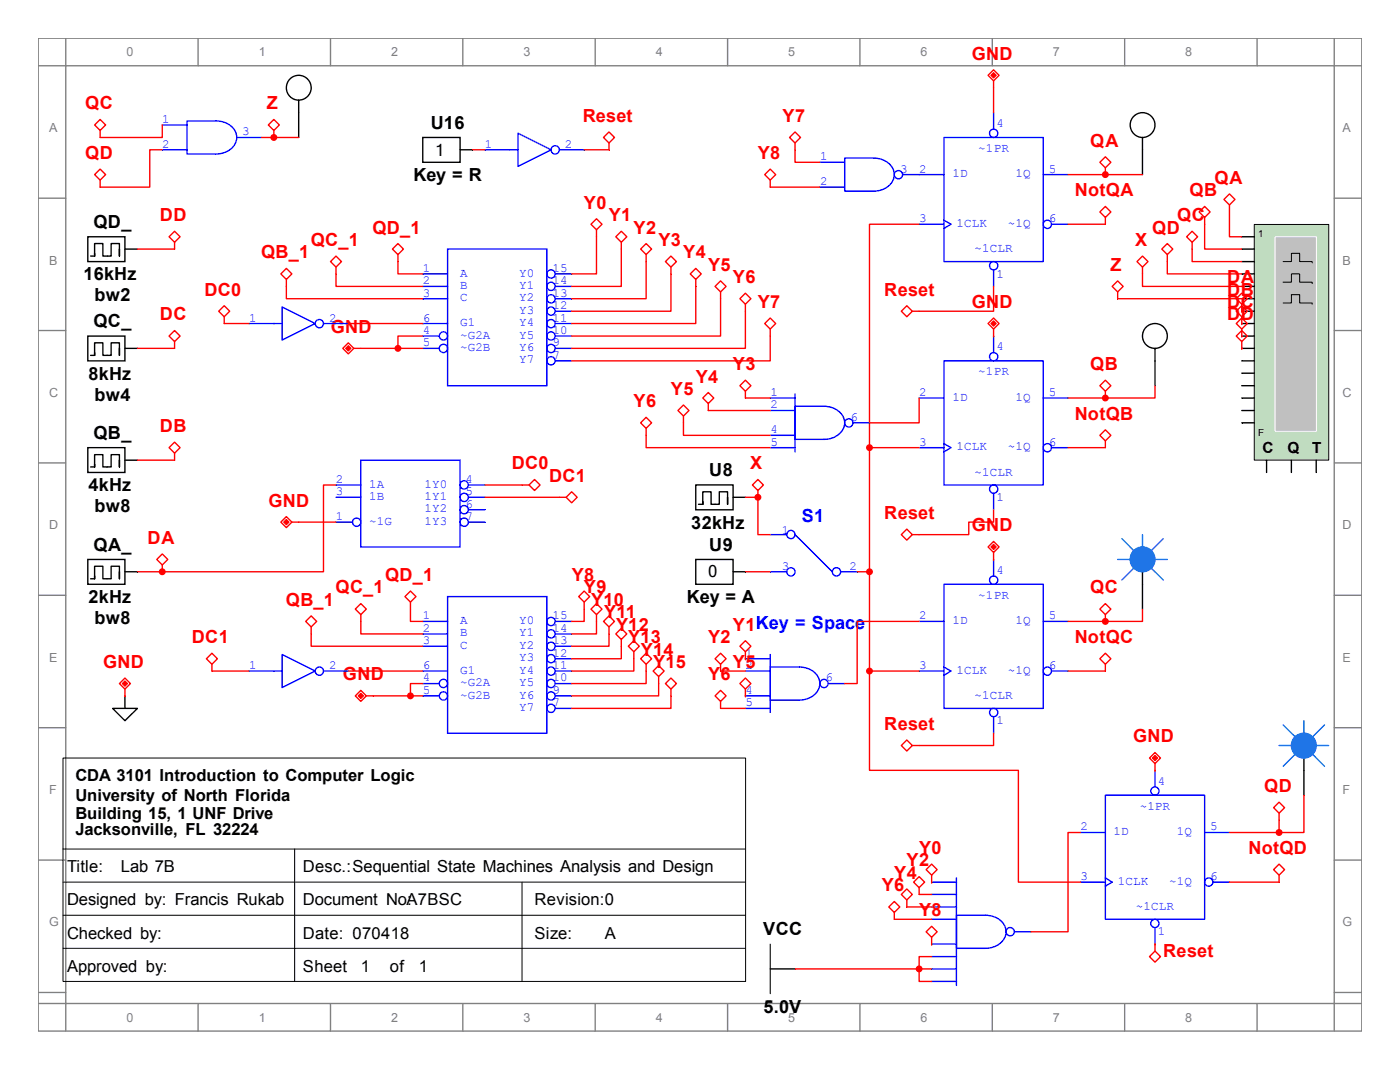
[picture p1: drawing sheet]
<svg xmlns="http://www.w3.org/2000/svg" width="279mm" height="216mm" viewBox="0 0 279 216" stroke-linecap="round" stroke-linejoin="round" font-family="sans-serif">
<g fill="none" stroke="#808080" stroke-width=".28">
<path d="M7.6 7.6h264.2v198.1h-264.2zM7.6 13.1h264.2M13.1 7.6v198.1M39.5 7.6v5.5M66 7.6v5.5M92.4 7.6v5.5M118.8 7.6v5.5M145.2 7.6v5.5M171.6 7.6v5.5M198 7.6v5.5M224.5 7.6v5.5M250.9 7.6v5.5"/>
<path d="M266.3 7.6v198.1M7.6 39.5h5.5M266.3 39.5h5.5M7.6 66h5.5M266.3 66h5.5M7.6 92.4h5.5M266.3 92.4h5.5M7.6 118.8h5.5M266.3 118.8h5.5M7.6 145.2h5.5M266.3 145.2h5.5M7.6 171.6h5.5"/>
<path d="M266.3 171.6h5.5M7.6 198h5.5M266.3 198h5.5M7.6 200.2h264.2M39.5 200.2v5.5M66 200.2v5.5M92.4 200.2v5.5M118.8 200.2v5.5M145.2 200.2v5.5M171.6 200.2v5.5M198 200.2v5.5M224.5 200.2v5.5"/>
<path d="M250.9 200.2v5.5"/>
</g>
<path d="M12.6 151.3h136.2v44.5h-136.2zM12.6 169.4h136.2M12.6 176h136.2M58.8 169.4v26.4M104.2 176v19.8M12.6 182.6h136.2M12.6 189.2h136.2" fill="none" stroke="#000" stroke-width=".2"/>
<path d="M220.6 158.7h19.8v24.7h-19.8z" fill="none" stroke="#00f" stroke-width=".28"/>
<path d="M215.6 166.1h5" fill="none" stroke="#00f" stroke-width=".28"/>
<path d="M240.4 166.1h5" fill="none" stroke="#00f" stroke-width=".28"/>
<g fill="none" stroke="#00f" stroke-width=".28">
<path d="M242.1 176h3.3"/>
<circle cx="241.2" cy="176" r=".83"/>
</g>
<g fill="none" stroke="#00f" stroke-width=".28">
<path d="M230.5 185.1v3.3"/>
<circle cx="230.5" cy="184.3" r=".82"/>
</g>
<path d="M215.6 176h5M220.6 175.2l1.4 .8-1.4 .8" fill="none" stroke="#00f" stroke-width=".28"/>
<g fill="none" stroke="#00f" stroke-width=".28">
<path d="M188.4 116.6h19.8v24.8h-19.8zM230.5 153.7v3.3"/>
<circle cx="230.5" cy="157.8" r=".82"/>
</g>
<path d="M183.4 124h5" fill="none" stroke="#00f" stroke-width=".28"/>
<path d="M208.2 124h4.9" fill="none" stroke="#00f" stroke-width=".28"/>
<g fill="none" stroke="#00f" stroke-width=".28">
<path d="M209.8 133.9h3.3"/>
<circle cx="209" cy="133.9" r=".82"/>
</g>
<g fill="none" stroke="#00f" stroke-width=".28">
<path d="M198.3 143v3.3"/>
<circle cx="198.3" cy="142.2" r=".83"/>
</g>
<path d="M183.4 133.9h5M188.4 133.1l1.4 .8-1.4 .8" fill="none" stroke="#00f" stroke-width=".28"/>
<g fill="none" stroke="#00f" stroke-width=".28">
<path d="M188.4 72h19.8v24.8h-19.8zM198.3 111.6v3.3"/>
<circle cx="198.3" cy="115.8" r=".83"/>
</g>
<path d="M183.4 79.4h5" fill="none" stroke="#00f" stroke-width=".28"/>
<path d="M208.2 79.4h4.9" fill="none" stroke="#00f" stroke-width=".28"/>
<g fill="none" stroke="#00f" stroke-width=".28">
<path d="M209.8 89.3h3.3"/>
<circle cx="209" cy="89.3" r=".82"/>
</g>
<g fill="none" stroke="#00f" stroke-width=".28">
<path d="M198.3 98.4v3.3"/>
<circle cx="198.3" cy="97.6" r=".83"/>
</g>
<path d="M183.4 89.3h5M188.4 88.5l1.4 .8-1.4 .9" fill="none" stroke="#00f" stroke-width=".28"/>
<g fill="none" stroke="#00f" stroke-width=".28">
<path d="M188.4 27.4h19.8v24.8h-19.8zM198.3 67.1v3.3"/>
<circle cx="198.3" cy="71.2" r=".83"/>
</g>
<path d="M183.4 34.8h5" fill="none" stroke="#00f" stroke-width=".28"/>
<path d="M208.2 34.8h4.9" fill="none" stroke="#00f" stroke-width=".28"/>
<g fill="none" stroke="#00f" stroke-width=".28">
<path d="M209.8 44.7h3.3"/>
<circle cx="209" cy="44.8" r=".82"/>
</g>
<g fill="none" stroke="#00f" stroke-width=".28">
<path d="M198.3 53.8v3.3"/>
<circle cx="198.3" cy="53" r=".83"/>
</g>
<path d="M183.4 44.7h5M188.4 43.9l1.4 .8-1.4 .9" fill="none" stroke="#00f" stroke-width=".28"/>
<g fill="none" stroke="#00f" stroke-width=".28">
<path d="M198.3 22.5v3.3"/>
<circle cx="198.3" cy="26.6" r=".83"/>
</g>
<g fill="none" stroke="#000" stroke-width=".28">
<path d="M228 27.4v7.4M230.5 69.5v7.5M228 114.1v2.5"/>
<circle cx="228" cy="24.9" r="2.48"/>
<circle cx="230.5" cy="67" r="2.48"/>
</g>
<path d="M223.1 111.6h2.5M223.9 107.5l2.5 2.5M226.4 113.3l-2.5 2.4M228 106.7v2.4M229.7 113.3l2.5 2.4M230.5 111.6h2.5M232.2 107.5l-2.5 2.5" fill="none" stroke="#0080ff" stroke-width=".28"/>
<circle cx="228" cy="111.6" r="2.48" fill="#0080ff"/>
<g fill="none" stroke="#0080ff" stroke-width=".28">
<path d="M255.3 148.8h2.4M256.1 144.7l2.5 2.4M258.6 150.4l-2.5 2.5M260.2 143.8v2.5M261.9 150.4l2.4 2.5M262.7 148.8h2.5M264.3 144.7l-2.4 2.4"/>
<circle cx="228" cy="111.6" r="2.48"/>
</g>
<path d="M228 116.6v4.9M260.2 151.3v2.4" fill="none" stroke="#000" stroke-width=".28"/>
<circle cx="260.2" cy="148.8" r="2.47" fill="#0080ff"/>
<circle cx="260.2" cy="148.8" r="2.47" fill="none" stroke="#0080ff" stroke-width=".28"/>
<path d="M260.2 153.7v5" fill="none" stroke="#000" stroke-width=".28"/>
<circle cx="220.6" cy="34.8" r=".55" fill="#f00"/>
<g fill="none" stroke="#f00" stroke-width=".28">
<path d="M213.1 34.8h14.9M219.5 32.4l1.1-1.1 1.1 1.1-1.1 1.1z"/>
<circle cx="220.6" cy="34.8" r=".55"/>
</g>
<path d="M220.6 34.8h.1M220.6 33.5v1.3" fill="none" stroke="#f00" stroke-width=".28"/>
<circle cx="220.6" cy="79.4" r=".55" fill="#f00"/>
<g fill="none" stroke="#f00" stroke-width=".28">
<path d="M219.5 77l1.1-1.1 1.1 1.1-1.1 1.1zM230.5 77v2.4h-17.4"/>
<circle cx="220.6" cy="79.4" r=".55"/>
</g>
<path d="M220.6 79.4h.1M220.6 78.1v1.3" fill="none" stroke="#f00" stroke-width=".28"/>
<circle cx="220.6" cy="124" r=".55" fill="#f00"/>
<g fill="none" stroke="#f00" stroke-width=".28">
<path d="M219.5 121.5l1.1-1.1 1.1 1.1-1.1 1.1zM228 121.5v2.5h-14.9"/>
<circle cx="220.6" cy="124" r=".55"/>
</g>
<path d="M220.6 124h.1M220.6 122.6v1.4M254.2 161.2l1.1-1.1 1.1 1.1-1.1 1.1z" fill="none" stroke="#f00" stroke-width=".28"/>
<path d="M23.8 136.4l1.1-1.1 1.1 1.1-1.1 1.1zM255.3 162.3v1.3" fill="none" stroke="#f00" stroke-width=".28"/>
<path d="M24.9 138.9v2.5M22.5 141.4h4.9l-2.5 2.4z" fill="none" stroke="#000" stroke-width=".28"/>
<path d="M24.4 136.4l.5-.6 .6 .6-.6 .5z" fill-rule="evenodd" fill="#f00"/>
<path d="M24.4 136.4l.5-.6 .6 .6-.6 .5z" fill="none" stroke="#f00" stroke-width=".2"/>
<path d="M24.9 138.9h.1M24.9 137.5v1.4M181 147.7l1.1 1.1-1.1 1.1-1.1-1.1z" fill="none" stroke="#f00" stroke-width=".28"/>
<path d="M181 105.6l1.1 1.1-1.1 1.1-1.1-1.1zM182.1 148.8h1.3" fill="none" stroke="#f00" stroke-width=".28"/>
<path d="M182.1 106.7h1.3M229.4 190.9l1.1-1.1 1.1 1.1-1.1 1.1z" fill="none" stroke="#f00" stroke-width=".28"/>
<path d="M181 61l1.1 1.1-1.1 1.1-1.1-1.1zM230.5 188.4h.1M230.5 188.4v1.4" fill="none" stroke="#f00" stroke-width=".28"/>
<path d="M197.2 15l1.1-1.1 1.1 1.1-1.1 1.1zM182.1 62.1h1.3" fill="none" stroke="#f00" stroke-width=".28"/>
<path d="M197.7 15l.6-.5 .5 .5-.5 .6z" fill-rule="evenodd" fill="#f00"/>
<path d="M197.7 15l.6-.5 .5 .5-.5 .6z" fill="none" stroke="#f00" stroke-width=".2"/>
<path d="M198.3 16.1v6.4M219.5 42.3l1.1-1.1 1.1 1.1-1.1 1.1z" fill="none" stroke="#f00" stroke-width=".28"/>
<path d="M220.6 43.4v1.3h-7.5M219.5 86.9l1.1-1.1 1.1 1.1-1.1 1.1z" fill="none" stroke="#f00" stroke-width=".28"/>
<path d="M220.6 88v1.3h-7.5M219.5 131.4l1.1-1.1 1.1 1.1-1.1 1.1z" fill="none" stroke="#f00" stroke-width=".28"/>
<path d="M220.6 132.5v1.4h-7.5M254.2 173.5l1.1-1.1 1.1 1.1-1.1 1.1z" fill="none" stroke="#f00" stroke-width=".28"/>
<path d="M255.3 174.6v1.4h-9.9" fill="none" stroke="#f00" stroke-width=".28"/>
<path d="M138.9 96.8h7.4v4.9h-7.4zM145.2 99.2v1.4v-2.5h-1.6v2.5h-1.7v-2.5h-1.6v2.5v-.5M146.3 99.2h2.5M139.4 100.6h.9" fill="none" stroke="#000" stroke-width=".28"/>
<path d="M158.7 106.7l7.4 7.4" fill="none" stroke="#00f" stroke-width=".28"/>
<g fill="none" stroke="#00f" stroke-width=".28">
<path d="M153.7 114.1h3.3"/>
<circle cx="157.8" cy="114.1" r=".82"/>
</g>
<g fill="none" stroke="#00f" stroke-width=".28">
<path d="M153.7 106.7h3.3"/>
<circle cx="157.8" cy="106.7" r=".82"/>
</g>
<g fill="none" stroke="#00f" stroke-width=".28">
<path d="M167.8 114.1h3.3"/>
<circle cx="166.9" cy="114.1" r=".83"/>
</g>
<path d="M138.9 111.6h7.4v5h-7.4zM146.3 114.1h2.5" fill="none" stroke="#000" stroke-width=".28"/>
<path d="M148.8 114.1h4.9" fill="none" stroke="#f00" stroke-width=".28"/>
<circle cx="173.5" cy="89.3" r=".55" fill="#f00"/>
<g fill="none" stroke="#f00" stroke-width=".28">
<path d="M18.9 24.9l1.1-1.1 1.1 1.1-1.1 1.1zM183.4 44.7h-9.9v44.6h9.9"/>
<circle cx="173.5" cy="89.3" r=".55"/>
</g>
<path d="M18.9 34.8l1.1-1.1 1.1 1.1-1.1 1.1zM20 26v1.4" fill="none" stroke="#f00" stroke-width=".28"/>
<path d="M20 35.9v1.4" fill="none" stroke="#f00" stroke-width=".28"/>
<path d="M37.3 24.1h5.8a3.8 3.8 0 0 1 4.1 3.3 3.8 3.8 0 0 1-4.1 3.3h-5.8z" fill="none" stroke="#00f" stroke-width=".28"/>
<path d="M32.4 24.9h4.9" fill="none" stroke="#00f" stroke-width=".28"/>
<path d="M32.4 29.9h4.9" fill="none" stroke="#00f" stroke-width=".28"/>
<path d="M47.2 27.4h5" fill="none" stroke="#00f" stroke-width=".28"/>
<path d="M32.4 24.9v2.5h-12.4M32.4 29.9h-2.5v7.4h-9.9" fill="none" stroke="#f00" stroke-width=".28"/>
<g fill="none" stroke="#000" stroke-width=".28">
<path d="M59.6 20v7.4"/>
<circle cx="59.6" cy="17.5" r="2.48"/>
</g>
<path d="M250.4 44.8h14.8v47h-14.8z" fill="#c0dcc0"/>
<path d="M250.3 44.8h14.9v47h-14.9z" fill="none" stroke="#000" stroke-width=".2"/>
<path d="M254.5 47.3h8.2v38.8h-8.2z" fill="#c0c0c0"/>
<path d="M254.5 47.2h8.2v38.9h-8.2z" fill="none" stroke="#fff" stroke-width=".2"/>
<path d="M256.1 52.2h1.6v-1.7h1.7v1.7h2.5v.3M256.1 56.3h1.6v-1.6h1.7v1.6h2.5v.3M256.1 60.5h1.6v-1.7h1.7v1.7h2.5v.2" fill="none" stroke="#000" stroke-width=".2"/>
<g fill="none" stroke="#000" stroke-width=".28">
<path d="M247.8 47.2h2.5M247.8 49.7h2.5M247.8 52.2h2.5M247.8 54.7h2.5M247.8 57.1h2.5M247.8 59.6h2.5M247.8 62.1h2.5M247.8 64.6h2.5M247.8 67.1h2.5M247.8 69.5h2.5M247.8 72h2.5M247.8 74.5h2.5"/>
<path d="M247.8 77h2.5M247.8 79.4h2.5M247.8 81.9h2.5M247.8 84.4h2.5M252.8 91.8v2.5M257.7 91.8v2.5M262.7 91.8v2.5"/>
</g>
<circle cx="151.3" cy="99.2" r=".55" fill="#f00"/>
<g fill="none" stroke="#f00" stroke-width=".28">
<path d="M148.8 99.2h2.5v7.5h2.4M150.2 96.8l1.1-1.1 1.1 1.1-1.1 1.1z"/>
<circle cx="151.3" cy="99.2" r=".55"/>
</g>
<path d="M244.3 39.8l1.1-1.1 1.1 1.1-1.1 1.1zM151.3 99.2h.1M151.3 97.9v1.3" fill="none" stroke="#f00" stroke-width=".28"/>
<path d="M239.3 42.3l1.1-1.1 1.1 1.1-1.1 1.1zM245.4 40.9v6.3h2.4" fill="none" stroke="#f00" stroke-width=".28"/>
<path d="M236.8 47.2l1.1-1.1 1.1 1.1-1.1 1.1zM240.4 43.4v1.3" fill="none" stroke="#f00" stroke-width=".28"/>
<path d="M231.9 49.7l1.1-1.1 1.1 1.1-1.1 1.1zM237.9 48.3v1.4" fill="none" stroke="#f00" stroke-width=".28"/>
<path d="M226.9 52.2l1.1-1.1 1.1 1.1-1.1 1.1zM233 50.8v1.4" fill="none" stroke="#f00" stroke-width=".28"/>
<path d="M228 53.3v3.8h19.8M233 52.2v2.5h14.8M237.9 49.7v2.5h9.9M240.4 44.7v5h7.4" fill="none" stroke="#f00" stroke-width=".28"/>
<circle cx="54.7" cy="27.4" r=".55" fill="#f00"/>
<g fill="none" stroke="#f00" stroke-width=".28">
<path d="M52.2 27.4h7.4M53.6 24.9l1.1-1.1 1.1 1.1-1.1 1.1z"/>
<circle cx="54.7" cy="27.4" r=".55"/>
</g>
<path d="M54.7 27.4h.1M54.7 26v1.4M222 57.1l1.1-1.1 1.1 1.1-1.1 1.2z" fill="none" stroke="#f00" stroke-width=".28"/>
<path d="M223.1 58.3v1.3h24.7" fill="none" stroke="#f00" stroke-width=".28"/>
<path d="M72 91.8h19.8v17.3h-19.8z" fill="none" stroke="#00f" stroke-width=".28"/>
<g fill="none" stroke="#00f" stroke-width=".28">
<path d="M93.5 96.8h3.3"/>
<circle cx="92.6" cy="96.8" r=".83"/>
</g>
<g fill="none" stroke="#00f" stroke-width=".28">
<path d="M93.5 99.2h3.3"/>
<circle cx="92.6" cy="99.2" r=".83"/>
</g>
<g fill="none" stroke="#00f" stroke-width=".28">
<path d="M93.5 101.7h3.3"/>
<circle cx="92.6" cy="101.7" r=".83"/>
</g>
<g fill="none" stroke="#00f" stroke-width=".28">
<path d="M93.5 104.2h3.3"/>
<circle cx="92.6" cy="104.2" r=".83"/>
</g>
<path d="M67.1 96.8h4.9" fill="none" stroke="#00f" stroke-width=".28"/>
<path d="M67.1 99.2h4.9" fill="none" stroke="#00f" stroke-width=".28"/>
<g fill="none" stroke="#00f" stroke-width=".28">
<path d="M89.3 49.7h19.8v27.3h-19.8zM67.1 104.2h3.3"/>
<circle cx="71.2" cy="104.2" r=".83"/>
</g>
<g fill="none" stroke="#00f" stroke-width=".28">
<path d="M110.8 54.7h3.3"/>
<circle cx="110" cy="54.7" r=".82"/>
</g>
<g fill="none" stroke="#00f" stroke-width=".28">
<path d="M110.8 57.1h3.3"/>
<circle cx="110" cy="57.1" r=".82"/>
</g>
<g fill="none" stroke="#00f" stroke-width=".28">
<path d="M110.8 59.6h3.3"/>
<circle cx="110" cy="59.6" r=".82"/>
</g>
<g fill="none" stroke="#00f" stroke-width=".28">
<path d="M110.8 62.1h3.3"/>
<circle cx="110" cy="62.1" r=".82"/>
</g>
<g fill="none" stroke="#00f" stroke-width=".28">
<path d="M110.8 64.6h3.3"/>
<circle cx="110" cy="64.6" r=".82"/>
</g>
<g fill="none" stroke="#00f" stroke-width=".28">
<path d="M110.8 67.1h3.3"/>
<circle cx="110" cy="67" r=".82"/>
</g>
<g fill="none" stroke="#00f" stroke-width=".28">
<path d="M110.8 69.5h3.3"/>
<circle cx="110" cy="69.5" r=".82"/>
</g>
<g fill="none" stroke="#00f" stroke-width=".28">
<path d="M110.8 72h3.3"/>
<circle cx="110" cy="72" r=".82"/>
</g>
<path d="M84.4 54.7h4.9" fill="none" stroke="#00f" stroke-width=".28"/>
<path d="M84.4 57.1h4.9" fill="none" stroke="#00f" stroke-width=".28"/>
<path d="M84.4 59.6h4.9" fill="none" stroke="#00f" stroke-width=".28"/>
<path d="M84.4 64.6h4.9" fill="none" stroke="#00f" stroke-width=".28"/>
<g fill="none" stroke="#00f" stroke-width=".28">
<path d="M84.4 67.1h3.3"/>
<circle cx="88.5" cy="67" r=".82"/>
</g>
<g fill="none" stroke="#00f" stroke-width=".28">
<path d="M84.4 69.5h3.3M89.3 119h19.8v27.3h-19.8z"/>
<circle cx="88.5" cy="69.5" r=".82"/>
</g>
<g fill="none" stroke="#00f" stroke-width=".28">
<path d="M110.8 124h3.3"/>
<circle cx="110" cy="124" r=".82"/>
</g>
<g fill="none" stroke="#00f" stroke-width=".28">
<path d="M110.8 126.5h3.3"/>
<circle cx="110" cy="126.5" r=".82"/>
</g>
<g fill="none" stroke="#00f" stroke-width=".28">
<path d="M110.8 128.9h3.3"/>
<circle cx="110" cy="129" r=".82"/>
</g>
<g fill="none" stroke="#00f" stroke-width=".28">
<path d="M110.8 131.4h3.3"/>
<circle cx="110" cy="131.4" r=".82"/>
</g>
<g fill="none" stroke="#00f" stroke-width=".28">
<path d="M110.8 133.9h3.3"/>
<circle cx="110" cy="133.9" r=".82"/>
</g>
<g fill="none" stroke="#00f" stroke-width=".28">
<path d="M110.8 136.4h3.3"/>
<circle cx="110" cy="136.4" r=".82"/>
</g>
<g fill="none" stroke="#00f" stroke-width=".28">
<path d="M110.8 138.9h3.3"/>
<circle cx="110" cy="138.9" r=".82"/>
</g>
<g fill="none" stroke="#00f" stroke-width=".28">
<path d="M110.8 141.4h3.3"/>
<circle cx="110" cy="141.3" r=".82"/>
</g>
<path d="M84.4 124h4.9" fill="none" stroke="#00f" stroke-width=".28"/>
<path d="M84.4 126.5h4.9" fill="none" stroke="#00f" stroke-width=".28"/>
<path d="M84.4 128.9h4.9" fill="none" stroke="#00f" stroke-width=".28"/>
<path d="M84.4 133.9h4.9" fill="none" stroke="#00f" stroke-width=".28"/>
<g fill="none" stroke="#00f" stroke-width=".28">
<path d="M84.4 136.4h3.3"/>
<circle cx="88.5" cy="136.4" r=".82"/>
</g>
<g fill="none" stroke="#00f" stroke-width=".28">
<path d="M84.4 138.9h3.3"/>
<circle cx="88.5" cy="138.9" r=".82"/>
</g>
<path d="M70.9 138.9l1.1-1.1 1.1 1.1-1.1 1.1z" fill="none" stroke="#f00" stroke-width=".28"/>
<path d="M72 138.3l.6 .6-.6 .5-.5-.5z" fill-rule="evenodd" fill="#f00"/>
<path d="M72 138.3l.6 .6-.6 .5-.5-.5z" fill="none" stroke="#f00" stroke-width=".2"/>
<path d="M69.5 68.4l1.1 1.1-1.1 1.1-1.1-1.1zM73.1 138.9h1.4" fill="none" stroke="#f00" stroke-width=".28"/>
<path d="M69.5 69l.6 .5-.6 .6-.5-.6z" fill-rule="evenodd" fill="#f00"/>
<path d="M69.5 69l.6 .5-.6 .6-.5-.6z" fill="none" stroke="#f00" stroke-width=".2"/>
<path d="M70.6 69.5h1.4" fill="none" stroke="#f00" stroke-width=".28"/>
<circle cx="79.4" cy="69.5" r=".55" fill="#f00"/>
<g fill="none" stroke="#f00" stroke-width=".28">
<path d="M120.4 27.4l1.1-1.1 1.1 1.1-1.1 1.1zM72 69.5h12.4M84.4 67.1h-5v2.4"/>
<circle cx="79.4" cy="69.5" r=".55"/>
</g>
<path d="M121.5 28.5v1.4M57.1 103.1l1.2 1.1-1.2 1.1-1.1-1.1z" fill="none" stroke="#f00" stroke-width=".28"/>
<path d="M17.5 47.2h7.4v5h-7.4zM18.1 51.1h.8M23.8 49.7v1.4v-2.5h-1.6v2.5h-1.7v-2.5h-1.6v2.5v-.6M24.9 49.7h2.5M17.5 67.1h7.4v4.9h-7.4zM18.1 70.9h.8M23.8 69.5v1.4v-2.5h-1.6v2.5h-1.7v-2.5h-1.6v2.5v-.5M24.9 69.5h2.5M17.5 89.3h7.4v5h-7.4zM18.1 93.2h.8M23.8 91.8v1.4v-2.5h-1.6v2.5h-1.7v-2.5h-1.6v2.5v-.6M24.9 91.8h2.5" fill="none" stroke="#000" stroke-width=".28"/>
<path d="M57.1 103.6l.6 .6-.6 .5-.5-.5z" fill-rule="evenodd" fill="#f00"/>
<path d="M57.1 103.6l.6 .6-.6 .5-.5-.5z" fill="none" stroke="#f00" stroke-width=".2"/>
<path d="M58.3 104.2h1.3" fill="none" stroke="#f00" stroke-width=".28"/>
<g fill="none" stroke="#00f" stroke-width=".28">
<path d="M54.7 133.9h1.6M56.3 130.6l6.6 3.3-6.6 3.3z"/>
<circle cx="63.7" cy="133.9" r=".82"/>
</g>
<path d="M64.6 133.9h4.9" fill="none" stroke="#00f" stroke-width=".28"/>
<g fill="none" stroke="#00f" stroke-width=".28">
<path d="M54.7 64.6h1.6M56.3 61.3l6.6 3.3-6.6 3.3zM49.7 133.9h5"/>
<circle cx="63.7" cy="64.6" r=".82"/>
</g>
<path d="M64.6 64.6h4.9" fill="none" stroke="#00f" stroke-width=".28"/>
<path d="M49.7 64.6h5" fill="none" stroke="#00f" stroke-width=".28"/>
<path d="M69.5 133.9h14.9" fill="none" stroke="#f00" stroke-width=".28"/>
<circle cx="81.9" cy="138.9" r=".55" fill="#f00"/>
<g fill="none" stroke="#f00" stroke-width=".28">
<path d="M69.5 64.6h14.9M105.6 96.8l1.1-1.1 1.1 1.1-1.1 1.1zM74.5 138.9h9.9M84.4 136.4h-2.5v2.5"/>
<circle cx="81.9" cy="138.9" r=".55"/>
</g>
<path d="M96.8 96.8h8.8M113 99.2l1.1-1.1 1.1 1.1-1.1 1.1z" fill="none" stroke="#f00" stroke-width=".28"/>
<path d="M43.6 62.1l1.1-1.1 1.1 1.1-1.1 1.1zM96.8 99.2h16.2" fill="none" stroke="#f00" stroke-width=".28"/>
<path d="M44.7 63.2v1.4h5M41.2 131.4l1.1-1.1 1.1 1.1-1.1 1.1z" fill="none" stroke="#f00" stroke-width=".28"/>
<path d="M33.7 47.2l1.1-1.1 1.1 1.1-1.1 1.1zM42.3 132.5v1.4h7.4" fill="none" stroke="#f00" stroke-width=".28"/>
<path d="M34.8 48.3v1.4h-7.4M33.7 67.1l1.1-1.1 1.1 1.1-1.1 1.1z" fill="none" stroke="#f00" stroke-width=".28"/>
<path d="M34.8 68.2v1.3h-7.4M33.7 89.3l1.1-1.1 1.1 1.1-1.1 1.1z" fill="none" stroke="#f00" stroke-width=".28"/>
<path d="M78.3 49.7l1.1-1.1 1.1 1.1-1.1 1.1zM34.8 90.4v1.4" fill="none" stroke="#f00" stroke-width=".28"/>
<path d="M66 52.2l1.1-1.1 1.1 1.1-1.1 1.1zM79.4 50.8v3.9h5" fill="none" stroke="#f00" stroke-width=".28"/>
<path d="M56 54.7l1.1-1.1 1.2 1.1-1.2 1.1zM67.1 53.3v3.8h17.3" fill="none" stroke="#f00" stroke-width=".28"/>
<path d="M57.1 55.8v3.8h27.3M80.8 119l1.1-1.1 1.1 1.1-1.1 1.1z" fill="none" stroke="#f00" stroke-width=".28"/>
<path d="M70.9 121.5l1.1-1.1 1.1 1.1-1.1 1.1zM81.9 120.1v1.4" fill="none" stroke="#f00" stroke-width=".28"/>
<path d="M61 124l1.1-1.1 1.1 1.1-1.1 1.1zM72 122.6v1.4" fill="none" stroke="#f00" stroke-width=".28"/>
<path d="M62.1 125.1v3.8h22.3M72 124v2.5h12.4M81.9 121.5v2.5h2.5" fill="none" stroke="#f00" stroke-width=".28"/>
<path d="M168.6 31.5h5.8a3.8 3.8 0 0 1 4.1 3.3 3.8 3.8 0 0 1-4.1 3.3h-5.8z" fill="none" stroke="#00f" stroke-width=".28"/>
<path d="M163.6 32.4h5" fill="none" stroke="#00f" stroke-width=".28"/>
<path d="M163.6 37.3h5" fill="none" stroke="#00f" stroke-width=".28"/>
<g fill="none" stroke="#00f" stroke-width=".28">
<path d="M180.1 34.8h3.3"/>
<circle cx="179.3" cy="34.9" r=".82"/>
</g>
<path d="M115.5 119l1.1-1.1 1.1 1.1-1.1 1.1z" fill="none" stroke="#f00" stroke-width=".28"/>
<path d="M152.6 64.6l1.1-1.1 1.1 1.1-1.1 1.1zM116.6 120.1v3.9h-2.5" fill="none" stroke="#f00" stroke-width=".28"/>
<path d="M157.6 27.4l1.1-1.1 1.1 1.1-1.1 1.1zM153.7 65.7v1.4" fill="none" stroke="#f00" stroke-width=".28"/>
<path d="M152.6 34.8l1.1-1.1 1.1 1.1-1.1 1.1zM158.7 28.5v3.9h4.9" fill="none" stroke="#f00" stroke-width=".28"/>
<path d="M153.7 35.9v1.4h9.9" fill="none" stroke="#f00" stroke-width=".28"/>
<path d="M158.7 78.6v11.6M158.7 81.1h5.8a3.8 3.8 0 0 1 4.1 3.3 3.8 3.8 0 0 1-4.1 3.3h-5.8z" fill="none" stroke="#00f" stroke-width=".28"/>
<path d="M153.7 79.4h5" fill="none" stroke="#00f" stroke-width=".28"/>
<path d="M153.7 81.9h5" fill="none" stroke="#00f" stroke-width=".28"/>
<path d="M153.7 86.9h5" fill="none" stroke="#00f" stroke-width=".28"/>
<path d="M153.7 89.3h5" fill="none" stroke="#00f" stroke-width=".28"/>
<g fill="none" stroke="#00f" stroke-width=".28">
<path d="M170.2 84.4h3.3"/>
<circle cx="169.4" cy="84.4" r=".82"/>
</g>
<path d="M119 43.6l1.1 1.1-1.1 1.1-1.1-1.1zM183.4 79.4v5h-9.9" fill="none" stroke="#f00" stroke-width=".28"/>
<path d="M119 45.8v1.4M122.9 47.2l1.1-1.1 1.1 1.1-1.1 1.1z" fill="none" stroke="#f00" stroke-width=".28"/>
<path d="M124 48.3v1.4M127.8 49.7l1.1-1.1 1.1 1.1-1.1 1.1z" fill="none" stroke="#f00" stroke-width=".28"/>
<path d="M128.9 50.8v1.4M132.8 52.2l1.1-1.1 1.1 1.1-1.1 1.1z" fill="none" stroke="#f00" stroke-width=".28"/>
<path d="M133.9 53.3v1.4M138.9 53.6l1.1 1.1-1.1 1.1-1.1-1.1z" fill="none" stroke="#f00" stroke-width=".28"/>
<path d="M138.9 55.8v1.3M142.7 57.1l1.1-1.1 1.1 1.1-1.1 1.2z" fill="none" stroke="#f00" stroke-width=".28"/>
<path d="M143.8 58.3v1.3M147.7 59.6l1.1-1.1 1.1 1.1-1.1 1.1z" fill="none" stroke="#f00" stroke-width=".28"/>
<path d="M148.8 60.7v1.4" fill="none" stroke="#f00" stroke-width=".28"/>
<circle cx="173.5" cy="114.1" r=".55" fill="#f00"/>
<g fill="none" stroke="#f00" stroke-width=".28">
<path d="M147.7 77l1.1-1.1 1.1 1.1-1.1 1.1zM173.5 89.3v24.8h-2.4"/>
<circle cx="173.5" cy="114.1" r=".55"/>
</g>
<path d="M140.3 79.4l1.1-1.1 1.1 1.1-1.1 1.1zM148.8 78.1v1.3" fill="none" stroke="#f00" stroke-width=".28"/>
<path d="M135.3 81.9l1.1-1.1 1.1 1.1-1.1 1.1zM141.4 80.5v1.4" fill="none" stroke="#f00" stroke-width=".28"/>
<path d="M127.8 84.4l1.1-1.1 1.1 1.1-1.1 1.1zM136.4 83v1.4" fill="none" stroke="#f00" stroke-width=".28"/>
<path d="M148.8 79.4h4.9M128.9 85.5v3.8h24.8M136.4 84.4v2.5h17.3M141.4 81.9h12.3M117.9 121.5l1.1-1.1 1.1 1.1-1.1 1.1z" fill="none" stroke="#f00" stroke-width=".28"/>
<path d="M119 122.6v3.9h-4.9M120.4 124l1.1-1.1 1.1 1.1-1.1 1.1z" fill="none" stroke="#f00" stroke-width=".28"/>
<path d="M121.5 125.1v3.8h-7.4M122.9 126.5l1.1-1.1 1.1 1.1-1.1 1.1z" fill="none" stroke="#f00" stroke-width=".28"/>
<path d="M124 127.6v3.8h-9.9M125.4 128.9l1.1-1.1 1.1 1.1-1.1 1.1z" fill="none" stroke="#f00" stroke-width=".28"/>
<path d="M126.5 130v3.9h-12.4M127.8 131.4l1.1-1.1 1.1 1.1-1.1 1.1z" fill="none" stroke="#f00" stroke-width=".28"/>
<path d="M128.9 132.5v3.9h-14.8M130.3 133.9l1.1-1.1 1.1 1.1-1.1 1.1z" fill="none" stroke="#f00" stroke-width=".28"/>
<path d="M131.4 135v3.9h-17.3M132.8 136.4l1.1-1.1 1.1 1.1-1.1 1.1z" fill="none" stroke="#f00" stroke-width=".28"/>
<path d="M133.9 137.5v3.9h-19.8" fill="none" stroke="#f00" stroke-width=".28"/>
<path d="M153.7 133.1h5.8a3.8 3.8 0 0 1 4.1 3.3 3.8 3.8 0 0 1-4.1 3.3h-5.8zM153.7 130.6v11.6" fill="none" stroke="#00f" stroke-width=".28"/>
<path d="M148.8 131.4h4.9" fill="none" stroke="#00f" stroke-width=".28"/>
<path d="M148.8 133.9h4.9" fill="none" stroke="#00f" stroke-width=".28"/>
<path d="M148.8 138.9h4.9" fill="none" stroke="#00f" stroke-width=".28"/>
<path d="M148.8 141.4h4.9" fill="none" stroke="#00f" stroke-width=".28"/>
<g fill="none" stroke="#00f" stroke-width=".28">
<path d="M165.3 136.4h3.3"/>
<circle cx="164.4" cy="136.4" r=".82"/>
</g>
<path d="M147.7 128.9l1.1-1.1 1.1 1.1-1.1 1.1zM183.4 124h-12.3v12.4h-2.5" fill="none" stroke="#f00" stroke-width=".28"/>
<path d="M142.7 131.4l1.1-1.1 1.1 1.1-1.1 1.1zM148.8 131.4h.1M148.8 130v1.4" fill="none" stroke="#f00" stroke-width=".28"/>
<path d="M143.8 132.5v1.4h5M147.7 136.4l1.1-1.1 1.1 1.1-1.1 1.1z" fill="none" stroke="#f00" stroke-width=".28"/>
<path d="M142.7 138.9l1.1-1.1 1.1 1.1-1.1 1.1zM148.8 138.9h.1M148.8 137.5v1.4" fill="none" stroke="#f00" stroke-width=".28"/>
<path d="M143.8 140v1.4h5" fill="none" stroke="#f00" stroke-width=".28"/>
<circle cx="173.5" cy="133.9" r=".55" fill="#f00"/>
<g fill="none" stroke="#f00" stroke-width=".28">
<path d="M173.5 114.1v19.8M173.5 133.9v19.8h29.7v22.3h12.4M173.5 133.9h9.9"/>
<circle cx="173.5" cy="133.9" r=".55"/>
</g>
<path d="M190.9 175.2v21.4M190.9 182.6h5.7a3.8 3.8 0 0 1 4.2 3.3 3.8 3.8 0 0 1-4.2 3.3h-5.7z" fill="none" stroke="#00f" stroke-width=".28"/>
<path d="M185.9 176h5" fill="none" stroke="#00f" stroke-width=".28"/>
<path d="M185.9 178.5h5" fill="none" stroke="#00f" stroke-width=".28"/>
<path d="M185.9 181h5" fill="none" stroke="#00f" stroke-width=".28"/>
<path d="M185.9 183.4h5" fill="none" stroke="#00f" stroke-width=".28"/>
<g fill="none" stroke="#00f" stroke-width=".28">
<path d="M202.4 185.9h3.3"/>
<circle cx="201.6" cy="185.9" r=".83"/>
</g>
<path d="M185.9 188.4h5" fill="none" stroke="#00f" stroke-width=".28"/>
<path d="M185.9 190.9h5" fill="none" stroke="#00f" stroke-width=".28"/>
<path d="M185.9 193.3h5" fill="none" stroke="#00f" stroke-width=".28"/>
<path d="M185.9 195.8h5" fill="none" stroke="#00f" stroke-width=".28"/>
<path d="M153.7 188.4v9.9" fill="none" stroke="#000" stroke-width=".2"/>
<path d="M153.7 193.3h5" fill="none" stroke="#000" stroke-width=".28"/>
<circle cx="183.4" cy="193.3" r=".55" fill="#f00"/>
<g fill="none" stroke="#f00" stroke-width=".28">
<path d="M184.8 173.5l1.1-1.1 1.1 1.1-1.1 1.1zM158.7 193.3h27.2M185.9 190.9h-2.5v4.9h2.5"/>
<circle cx="183.4" cy="193.3" r=".55"/>
</g>
<path d="M182.3 176l1.1-1.1 1.1 1.1-1.1 1.1zM185.9 176h.1M185.9 174.6v1.4" fill="none" stroke="#f00" stroke-width=".28"/>
<path d="M179.9 178.5l1.1-1.1 1.1 1.1-1.1 1.1zM183.4 177.1v1.4h2.5" fill="none" stroke="#f00" stroke-width=".28"/>
<path d="M181 179.6v1.4h4.9M177.4 181l1.1-1.1 1.1 1.1-1.1 1.1z" fill="none" stroke="#f00" stroke-width=".28"/>
<path d="M178.5 182.1v1.3h7.4M184.8 185.9l1.1-1.1 1.1 1.1-1.1 1.1z" fill="none" stroke="#f00" stroke-width=".28"/>
<g fill="none" stroke="#f00" stroke-width=".28">
<path d="M119 47.2v7.5h-4.9M124 49.7v7.4h-9.9M128.9 52.2v7.4h-14.8M133.9 54.7v7.4h-19.8M138.9 57.1v7.5h-24.8M143.8 59.6v7.5h-29.7M148.8 62.1v7.4h-34.7M153.7 67.1v4.9h-39.6M198.3 146.3v2.5h-14.9M229.4 151.3l1.1-1.1 1.1 1.1-1.1 1.1zM215.6 166.1h-2.5v19.8h-7.4M185.9 188.4h.1"/>
<path d="M185.9 187v1.4"/>
</g>
<path d="M230 151.3l.5-.6 .6 .6-.6 .5z" fill-rule="evenodd" fill="#f00"/>
<path d="M230 151.3l.5-.6 .6 .6-.6 .5z" fill="none" stroke="#f00" stroke-width=".2"/>
<path d="M197.2 109.1l1.1-1.1 1.1 1.1-1.1 1.1zM230.5 153.7h.1M230.5 152.4v1.3" fill="none" stroke="#f00" stroke-width=".28"/>
<path d="M197.7 109.1l.6-.5 .5 .5-.5 .6z" fill-rule="evenodd" fill="#f00"/>
<path d="M197.7 109.1l.6-.5 .5 .5-.5 .6z" fill="none" stroke="#f00" stroke-width=".2"/>
<path d="M198.3 57.1v5h-14.9M197.2 64.6l1.1-1.1 1.1 1.1-1.1 1.1zM198.3 111.6h.1M198.3 101.7v2.5h-5v2.5h-9.9M198.3 110.2v1.4" fill="none" stroke="#f00" stroke-width=".28"/>
<path d="M197.7 64.6l.6-.6 .5 .6-.5 .5z" fill-rule="evenodd" fill="#f00"/>
<path d="M197.7 64.6l.6-.6 .5 .6-.5 .5z" fill="none" stroke="#f00" stroke-width=".2"/>
<path d="M198.3 67.1h.1M198.3 65.7v1.4M59.6 104.2h7.5" fill="none" stroke="#f00" stroke-width=".28"/>
<circle cx="255.3" cy="166.1" r=".56" fill="#f00"/>
<g fill="none" stroke="#f00" stroke-width=".28">
<path d="M27.4 91.8h7.4M260.2 158.7v7.4h-4.9M245.4 166.1h9.9M255.3 163.6v2.5"/>
<circle cx="255.3" cy="166.1" r=".56"/>
</g>
<path d="M17.5 111.6h7.4v5h-7.4zM18.1 115.5h.8M23.8 114.1v1.4v-2.5h-1.6v2.5h-1.7v-2.5h-1.6v2.5v-.6M24.9 114.1h2.5" fill="none" stroke="#000" stroke-width=".28"/>
<circle cx="32.4" cy="114.1" r=".55" fill="#f00"/>
<g fill="none" stroke="#f00" stroke-width=".28">
<path d="M67.1 96.8h-2.5v17.3h-37.2M31.3 111.6l1.1-1.1 1.1 1.1-1.1 1.1z"/>
<circle cx="32.4" cy="114.1" r=".55"/>
</g>
<path d="M32.4 114.1h.1M32.4 112.7v1.4" fill="none" stroke="#f00" stroke-width=".28"/>
<path d="M84.4 27.4h7.4v5h-7.4zM91.8 29.9h2.5" fill="none" stroke="#000" stroke-width=".28"/>
<g fill="none" stroke="#00f" stroke-width=".28">
<path d="M101.7 29.9h1.7M103.4 26.6l6.6 3.3-6.6 3.3z"/>
<circle cx="110.8" cy="29.9" r=".83"/>
</g>
<path d="M111.6 29.9h5" fill="none" stroke="#00f" stroke-width=".28"/>
<path d="M96.8 29.9h4.9" fill="none" stroke="#00f" stroke-width=".28"/>
<path d="M94.3 29.9h2.5M116.6 29.9h4.9M246.7 59.6l1.1-1.1 1.1 1.1-1.1 1.1z" fill="none" stroke="#f00" stroke-width=".28"/>
<path d="M246.7 62.1l1.1-1.1 1.1 1.1-1.1 1.1zM247.8 62.1h.1M247.8 60.7v1.4" fill="none" stroke="#f00" stroke-width=".28"/>
<path d="M246.7 64.6l1.1-1.1 1.1 1.1-1.1 1.1zM247.8 64.6h.1M247.8 63.2v1.4" fill="none" stroke="#f00" stroke-width=".28"/>
<path d="M246.7 67.1l1.1-1.1 1.1 1.1-1.1 1.1zM247.8 67.1h.1M247.8 65.7v1.4" fill="none" stroke="#f00" stroke-width=".28"/>
<path d="M247.8 69.5h.1M247.8 68.2v1.3" fill="none" stroke="#f00" stroke-width=".28"/>
<g font-size="3.6" fill="#f00">
<text x="193.9" y="11.9">GND</text>
<text x="17" y="21.8">QC</text>
<text x="53.3" y="21.8">Z</text>
<text x="116.3" y="24.3">Reset</text>
<text x="156.2" y="24.3">Y7</text>
<text x="217.6" y="29.3">QA</text>
<text x="17" y="31.7">QD</text>
<text x="151.2" y="31.7">Y8</text>
<text x="116.5" y="41.7">Y0</text>
<text x="214.5" y="39.2">NotQA</text>
<text x="237.4" y="39.2">QB</text>
<text x="242.4" y="36.7">QA</text>
<text x="31.9" y="44.1">DD</text>
<text x="74.3" y="46.6">QD_1</text>
<text x="121.5" y="44.1">Y1</text>
<text x="126.5" y="46.6">Y2</text>
<text x="230" y="46.6">QD</text>
<text x="234.9" y="44.1">QC</text>
<text x="52.1" y="51.6">QB_1</text>
<text x="62" y="49.1">QC_1</text>
<text x="131.4" y="49.1">Y3</text>
<text x="136.4" y="51.6">Y4</text>
<text x="226.5" y="49.1">X</text>
<text x="40.8" y="59">DC0</text>
<text x="141.3" y="54">Y5</text>
<text x="146.3" y="56.5">Y6</text>
<text x="176.5" y="59">Reset</text>
<text x="221.7" y="54">Z</text>
<text x="244.9" y="56.5">DA</text>
<text x="244.9" y="59">DB</text>
<text x="31.9" y="63.9">DC</text>
<text x="151.2" y="61.5">Y7</text>
<text x="193.9" y="61.5">GND</text>
<text x="244.9" y="61.5">DC</text>
<text x="244.9" y="63.9">DD</text>
<text x="66" y="66.4">GND</text>
<text x="138.9" y="76.3">Y4</text>
<text x="146.3" y="73.8">Y3</text>
<text x="217.6" y="73.8">QB</text>
<text x="126.5" y="81.3">Y6</text>
<text x="133.9" y="78.8">Y5</text>
<text x="214.5" y="83.7">NotQB</text>
<text x="31.9" y="86.2">DB</text>
<text x="102.2" y="93.6">DC0</text>
<text x="149.7" y="93.6">X</text>
<text x="53.6" y="101.1">GND</text>
<text x="109.6" y="96.1">DC1</text>
<text x="176.5" y="103.5">Reset</text>
<text x="193.9" y="106">GND</text>
<text x="29.5" y="108.5">DA</text>
<text x="67" y="118.4">QC_1</text>
<text x="76.9" y="116">QD_1</text>
<text x="114.1" y="116">Y8</text>
<text x="116.5" y="118.4">Y9</text>
<text x="217.6" y="118.4">QC</text>
<text x="57.1" y="120.9">QB_1</text>
<text x="118" y="120.9">Y10</text>
<text x="120.6" y="123.4">Y11</text>
<text x="122.9" y="125.9">Y12</text>
<text x="146.3" y="125.9">Y1Key = Space</text>
<text x="38.3" y="128.3">DC1</text>
<text x="125.4" y="128.3">Y13</text>
<text x="127.9" y="130.8">Y14</text>
<text x="141.3" y="128.3">Y2</text>
<text x="214.5" y="128.3">NotQC</text>
<text x="20.6" y="133.3">GND</text>
<text x="68.5" y="135.8">GND</text>
<text x="130.3" y="133.3">Y15</text>
<text x="141.3" y="135.8">Y6</text>
<text x="146.3" y="133.3">Y5</text>
<text x="176.5" y="145.7">Reset</text>
<text x="226.1" y="148.1">GND</text>
<text x="252.3" y="158">QD</text>
<text x="180.9" y="172.9">Y2</text>
<text x="183.4" y="170.4">Y0</text>
<text x="249.2" y="170.4">NotQD</text>
<text x="176" y="177.8">Y6</text>
<text x="178.5" y="175.4">Y4</text>
<text x="183.4" y="182.8">Y8</text>
<text x="232.2" y="191.1">Reset</text>
</g>
<g font-size="3.6">
<text x="86" y="25.7">U16</text>
<text x="82.5" y="36.2">Key = R</text>
<text x="18.7" y="45.5">QD_</text>
<text x="16.6" y="56">16kHz</text>
<text x="18.7" y="65.3">QC_</text>
<text x="18.9" y="60.1">bw2</text>
<text x="17.7" y="75.8">8kHz</text>
<text x="18.9" y="79.9">bw4</text>
<text x="18.7" y="87.6">QB_</text>
<text x="141.5" y="95">U8</text>
<text x="17.7" y="98">4kHz</text>
<text x="18.9" y="102.2">bw8</text>
<text x="138" y="105.5">32kHz</text>
<text x="18.7" y="109.9">QA_</text>
<text x="141.5" y="109.9">U9</text>
<text x="17.7" y="120.4">2kHz</text>
<text x="18.9" y="124.5">bw8</text>
<text x="137.1" y="120.4">Key = A</text>
<text x="152.3" y="186.6">VCC</text>
<text x="152.4" y="202.1">5.0V</text>
</g>
<text font-size="3.6" fill="#00f" x="160" y="104.1">S1</text>
<g font-size="3.3">
<text x="86.9" y="31">1</text>
<text x="141.4" y="115.2">0</text>
<text x="15.1" y="155.9">CDA 3101 Introduction to Computer Logic</text>
<text x="15.1" y="159.8">University of North Florida</text>
<text x="15.1" y="163.3">Building 15, 1 UNF Drive</text>
<text x="15.1" y="166.6">Jacksonville, FL 32224</text>
<text x="13.4" y="174.1">Title:</text>
<text x="24.1" y="174.1">Lab 7B</text>
<text x="60.5" y="174.1">Desc.:Sequential State Machines Analysis and Design</text>
<text x="13.4" y="180.7">Designed by: Francis Rukab</text>
<text x="60.5" y="180.7">Document No:A7BSC</text>
<text x="106.7" y="180.7">Revision:0</text>
<text x="13.4" y="187.3">Checked by:</text>
<text x="60.5" y="187.3">Date: 070418</text>
<text x="106.7" y="187.3">Size:</text>
<text x="120.7" y="187.3">A</text>
<text x="13.4" y="193.9">Approved by:</text>
<text x="60.5" y="193.9">Sheet</text>
<text x="72" y="193.9">1</text>
<text x="77.8" y="193.9">of</text>
<text x="83.6" y="193.9">1</text>
</g>
<g font-size="3">
<text x="252" y="90.5">C</text>
<text x="256.9" y="90.5">Q</text>
<text x="261.9" y="90.5">T</text>
</g>
<g font-size="2.5" fill="#808080">
<text x="25.2" y="11.2">0</text>
<text x="51.6" y="11.2">1</text>
<text x="78.1" y="11.2">2</text>
<text x="104.5" y="11.2">3</text>
<text x="130.9" y="11.2">4</text>
<text x="157.3" y="11.2">5</text>
<text x="183.7" y="11.2">6</text>
<text x="210.1" y="11.2">7</text>
<text x="236.6" y="11.2">8</text>
<text x="9.8" y="26.4">A</text>
<text x="267.9" y="26.4">A</text>
<text x="9.8" y="52.8">B</text>
<text x="267.9" y="52.8">B</text>
<text x="9.8" y="79.2">C</text>
<text x="267.9" y="79.2">C</text>
<text x="9.8" y="105.6">D</text>
<text x="267.9" y="105.6">D</text>
<text x="9.8" y="132">E</text>
<text x="267.9" y="132">E</text>
<text x="9.8" y="158.5">F</text>
<text x="267.9" y="158.5">F</text>
<text x="9.8" y="184.9">G</text>
<text x="267.9" y="184.9">G</text>
<text x="25.2" y="203.8">0</text>
<text x="51.6" y="203.8">1</text>
<text x="78.1" y="203.8">2</text>
<text x="104.5" y="203.8">3</text>
<text x="130.9" y="203.8">4</text>
<text x="157.3" y="203.8">5</text>
<text x="183.7" y="203.8">6</text>
<text x="210.1" y="203.8">7</text>
<text x="236.6" y="203.8">8</text>
</g>
<g font-size="2.5" fill="#00f">
<text x="32.4" y="24.6">1</text>
<text x="32.4" y="29.5">2</text>
<text x="48.3" y="27">3</text>
<text x="96.8" y="29.5">1</text>
<text x="112.7" y="29.5">2</text>
<text x="198.9" y="25.4">4</text>
<text x="163.7" y="32">1</text>
<text x="179.6" y="34.5">3</text>
<text x="183.5" y="34.5">2</text>
<text x="190.1" y="35.4">1D</text>
<text x="195.2" y="30.3">~1PR</text>
<text x="202.7" y="35.4">1Q</text>
<text x="209.3" y="34.5">5</text>
<text x="163.7" y="36.9">2</text>
<text x="183.5" y="44.4">3</text>
<text x="190.9" y="45.3">1CLK</text>
<text x="201.2" y="45.3">~1Q</text>
<text x="209.3" y="44.4">6</text>
<text x="194.5" y="50.3">~1CLR</text>
<text x="84.4" y="54.3">1</text>
<text x="84.4" y="56.7">2</text>
<text x="84.4" y="59.2">3</text>
<text x="91.8" y="55.2">A</text>
<text x="91.8" y="57.7">B</text>
<text x="103.6" y="55.2">Y0</text>
<text x="103.6" y="57.7">Y1</text>
<text x="110.3" y="54.3">15</text>
<text x="110.3" y="56.7">14</text>
<text x="110.3" y="59.2">13</text>
<text x="198.9" y="55.4">1</text>
<text x="49.7" y="64.2">1</text>
<text x="65.7" y="64.2">2</text>
<text x="84.4" y="64.2">6</text>
<text x="91.8" y="60.2">C</text>
<text x="91.8" y="65.1">G1</text>
<text x="103.6" y="60.2">Y2</text>
<text x="103.6" y="62.6">Y3</text>
<text x="103.6" y="65.1">Y4</text>
<text x="110.3" y="61.7">12</text>
<text x="110.3" y="64.2">11</text>
<text x="84.4" y="66.6">4</text>
<text x="84.4" y="69.1">5</text>
<text x="91.8" y="67.6">~G2A</text>
<text x="91.8" y="70.1">~G2B</text>
<text x="103.6" y="67.6">Y5</text>
<text x="103.6" y="70.1">Y6</text>
<text x="110.3" y="66.6">10</text>
<text x="110.3" y="69.1">9</text>
<text x="110.3" y="71.6">7</text>
<text x="198.9" y="69.9">4</text>
<text x="103.6" y="72.5">Y7</text>
<text x="195.2" y="74.9">~1PR</text>
<text x="153.8" y="79">1</text>
<text x="153.8" y="81.5">2</text>
<text x="169.7" y="84">6</text>
<text x="183.5" y="79">2</text>
<text x="190.1" y="80">1D</text>
<text x="202.7" y="80">1Q</text>
<text x="209.3" y="79">5</text>
<text x="153.8" y="86.4">4</text>
<text x="153.8" y="88.9">5</text>
<text x="183.5" y="88.9">3</text>
<text x="190.9" y="89.9">1CLK</text>
<text x="201.2" y="89.9">~1Q</text>
<text x="209.3" y="88.9">6</text>
<text x="194.5" y="94.9">~1CLR</text>
<text x="67.1" y="96.4">2</text>
<text x="67.1" y="98.8">3</text>
<text x="73.7" y="97.3">1A</text>
<text x="73.7" y="99.8">1B</text>
<text x="84.8" y="97.3">1Y0</text>
<text x="84.8" y="99.8">1Y1</text>
<text x="92.9" y="96.4">4</text>
<text x="92.9" y="98.8">5</text>
<text x="92.9" y="101.3">6</text>
<text x="198.9" y="99.9">1</text>
<text x="67.1" y="103.8">1</text>
<text x="73.7" y="104.7">~1G</text>
<text x="84.8" y="102.2">1Y2</text>
<text x="84.8" y="104.7">1Y3</text>
<text x="92.9" y="103.8">7</text>
<text x="156" y="106.6">1</text>
<text x="156" y="113.7">3</text>
<text x="169.5" y="113.7">2</text>
<text x="195.2" y="119.5">~1PR</text>
<text x="198.9" y="114.5">4</text>
<text x="84.4" y="123.6">1</text>
<text x="91.8" y="124.5">A</text>
<text x="103.6" y="124.5">Y0</text>
<text x="110.3" y="123.6">15</text>
<text x="183.5" y="123.6">2</text>
<text x="190.1" y="124.5">1D</text>
<text x="202.7" y="124.5">1Q</text>
<text x="209.3" y="123.6">5</text>
<text x="84.4" y="126.1">2</text>
<text x="84.4" y="128.6">3</text>
<text x="91.8" y="127">B</text>
<text x="91.8" y="129.5">C</text>
<text x="103.6" y="127">Y1</text>
<text x="103.6" y="129.5">Y2</text>
<text x="103.6" y="132">Y3</text>
<text x="110.3" y="126.1">14</text>
<text x="110.3" y="128.6">13</text>
<text x="110.3" y="131">12</text>
<text x="148.8" y="131">1</text>
<text x="49.7" y="133.5">1</text>
<text x="65.7" y="133.5">2</text>
<text x="84.4" y="133.5">6</text>
<text x="84.4" y="136">4</text>
<text x="91.8" y="134.5">G1</text>
<text x="91.8" y="136.9">~G2A</text>
<text x="103.6" y="134.5">Y4</text>
<text x="103.6" y="136.9">Y5</text>
<text x="110.3" y="133.5">11</text>
<text x="110.3" y="136">10</text>
<text x="148.8" y="133.5">2</text>
<text x="164.8" y="136">6</text>
<text x="183.5" y="133.5">3</text>
<text x="190.9" y="134.5">1CLK</text>
<text x="201.2" y="134.5">~1Q</text>
<text x="209.3" y="133.5">6</text>
<text x="84.4" y="138.5">5</text>
<text x="91.8" y="139.4">~G2B</text>
<text x="103.6" y="139.4">Y6</text>
<text x="103.6" y="141.9">Y7</text>
<text x="110.3" y="138.5">9</text>
<text x="110.3" y="140.9">7</text>
<text x="148.8" y="138.5">4</text>
<text x="148.8" y="140.9">5</text>
<text x="194.5" y="139.5">~1CLR</text>
<text x="198.9" y="144.5">1</text>
<text x="227.5" y="161.6">~1PR</text>
<text x="231.1" y="156.6">4</text>
<text x="215.6" y="165.7">2</text>
<text x="222.2" y="166.6">1D</text>
<text x="234.9" y="166.6">1Q</text>
<text x="241.5" y="165.7">5</text>
<text x="215.6" y="175.6">3</text>
<text x="223.1" y="176.5">1CLK</text>
<text x="233.3" y="176.5">~1Q</text>
<text x="241.5" y="175.6">6</text>
<text x="226.7" y="181.6">~1CLR</text>
<text x="231.1" y="186.6">1</text>
</g>
<g font-size="1.9">
<text x="251.1" y="47.3">1</text>
<text x="251.1" y="87">F</text>
</g>
</svg>
